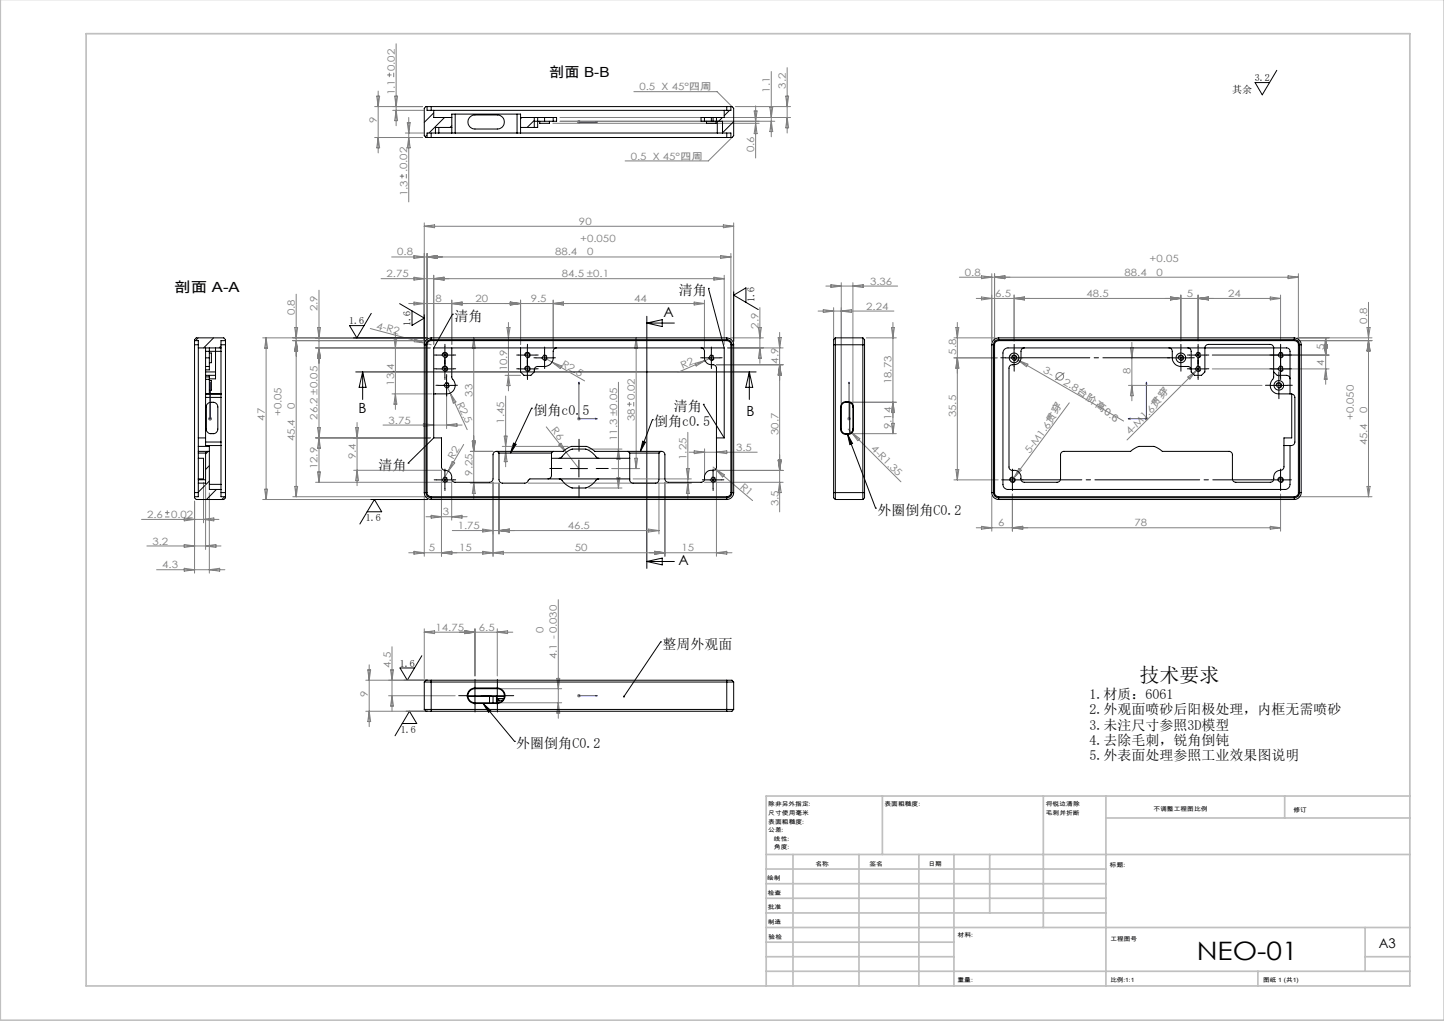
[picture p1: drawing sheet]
<svg xmlns="http://www.w3.org/2000/svg" width="420mm" height="297mm" viewBox="0 0 420 297" stroke-linecap="round" stroke-linejoin="round" font-family="sans-serif">
<g fill="none" stroke="#808080" stroke-width=".29">
<path d="M115.2 12.7v23.9M229 19.7v19M109 31h13.9M109.6 28h.8l-.4 3zM110 26.5v18M112.6 21.8h1.3M113.2 21.2v1.2M114.2 32.1h9M114.5 21.2v1.2M114.8 28h.8l-.4 3zM115.2 32.1l.4 3h-.8zM117.9 38.7h5.3"/>
<path d="M118.5 35.7h.8l-.4 3zM118.9 34.2v24.5M160.8 35.9h60M162.9 35.3h62.5M162.9 34.2h67M167.9 35.5h1M168 35.1l.7 .7M168.4 35v1M168.7 35.1l-.7 .7M184.4 26.7h24.2l4.5 4.6M213.1 39.8l-7.1 7h-24.2M213.9 31h16"/>
<path d="M219.4 32.3h.8l-.4 3zM219.8 30.8v15.2M219.8 35.9l.4 3h-.8zM223.9 31.2h.9l-.5 3zM224.3 20.8v19M224.3 35.3l.5 3h-.9zM228.5 28h.9l-.4 3zM229 34.2l.4 3h-.9zM109 40h13.9M110 40l.4 3h-.8zM116.3 51.3h1.2M116.9 50.6v1.3"/>
<path d="M118.2 50.6v1.3M118.9 40l.4 3h-.8zM113.9 74.8h98.7M120.4 74.3l3 .5-3 .4zM123.4 64.8v34.5M123.4 65.8l3-.4v.8zM123.4 65.8h90M124.2 73.7v25.6M124.2 74.8l3-.5v.9zM209.6 74.3l3 .5-3 .4zM210.4 65.4l3 .4-3 .4zM212.6 73.7v25.6"/>
<path d="M213.4 64.8v34.5M288.5 79.6v19.7M289.3 79.6v19.7M377.6 79.6v19.7M76.4 98.3h48M77.4 98.3l.4 3h-.8zM77.4 98.3v47M85.2 99.1h39.2M85.7 95.3h.9l-.5 3zM86.1 85.6v58.9M86.1 99.1l.5 3h-.9zM92.4 95.3h.8l-.4 3z"/>
<path d="M92.8 84.4v55.9M107.7 95.6l15.8 4.2M110.8 81.1h99.8M114.6 98.2h.8l-.4 3zM115 96.7v22.4M118.9 88.3h86M120.4 80.6l3 .5-3 .4zM120.4 87.9l3 .4-3 .4zM120.7 98.6l2.8 1.2-3-.4zM123.5 99.8l1.9 .5M126.2 80.1v20.1M126.2 81.1l3-.5v.9z"/>
<path d="M131.4 87.3v12.9M131.4 88.3l3-.4v.8zM137.8 98.3v46.8M137.8 98.3l.4 3h-.8zM147.5 95.3h.8l-.4 3zM147.9 93.8v19.9M148.4 87.9l3 .4-3 .4zM151.4 87.3v12.9M160.9 87.3v13.9M160.9 88.3l3-.4v.8zM185 98.3l.5 3h-.9zM185 98.3v38"/>
<path d="M201.9 87.9l3 .4-3 .4zM204.9 87.3v13.9M207.6 80.6l3 .5-3 .4zM210.6 80.1v20.1M212.4 98.3h9.6M220.6 95.3h.8l-.4 3zM221 89.5v16.2M226.3 98.2h.9l-.4 3zM226.8 96.7v52.2M237.9 90.5h22.1M239.5 90.1l3 .4-3 .4zM240.2 83.2h20.9"/>
<path d="M241.7 82.8l3 .4-3 .4zM242.5 89.5v9.8M244.7 82.2v35.2M244.7 90.5l3-.4v.8zM248.1 82.2v35.2M248.1 83.2l3-.4v.8zM252 98.3h8.7M259.3 95.3h.8l-.4 3zM259.7 93.8v32.3M277.5 98.3h12M278 95.3h.9l-.5 3zM278.4 93.8v45.8"/>
<path d="M279 80.6h98.6M284 86.8h88.5M285.5 80.2l3 .4-3 .5zM285.5 86.4l3 .4-3 .4zM289.3 80.6l3-.4v.9zM295 85.8v13.4M295 86.8l3-.4v.8zM329.2 99.6v17M340.5 86.4l3 .4-3 .4zM343.5 85.8v13.4M348.5 85.8v13.4M348.5 86.8l3-.4v.8z"/>
<path d="M369.5 86.4l3 .4-3 .4zM372.5 85.8v13.4M374.6 80.2l3 .4-3 .5zM377.5 98.3h21.6M377.5 99.1h21.6M385.6 98.3l.4 3h-.8zM385.6 98.3v13.5M397.6 95.3h.9l-.5 3zM398 99.1l.5 3h-.9zM398 87.9v56.6M91.8 101.2h33.3M92.8 101.2l.4 3h-.8z"/>
<path d="M114 114.6h11.7M115 114.6l.4 3h-.8zM129.9 113.1v11.6M129.9 112.1l1.1 2.3M131 114.4l4.9 10.6M131 114.4l1.6 2.5-.8 .4zM146.9 109.2h4.5M147.1 115.2v20.6M147.9 109.2l.4 3h-.8zM158.4 104.1l2.1 1.2M160.5 105.3l9.5 5.5M160.5 105.3l2.9 1.2-.5 .7z"/>
<path d="M179.9 111.2v30.8M182.4 117.6h1.3M183.1 116.9v1.3M184.3 116.9v1.3M202.1 105.7l3-.8-2.6 1.6zM205.1 104.9l-8 3.4M206.9 104.1l-1.8 .8M208.4 106.1h19.4M211.6 101.2h16.2M221 101.2l.4 3h-.8zM226.8 106.1l.4 3h-.9zM247.7 117h13"/>
<path d="M259.7 117l.4 3h-.8zM277.5 104.1h12.6M278.4 104.1l.5 3h-.9zM293.8 103.4l2.4 1.4M296.2 104.8l30.6 17.7M296.2 104.8l2.8 1.1-.4 .8zM309.6 108.4l-2.7 2.1M311 117.2l-16.1 21.8M328.2 112.1h38.9M328.8 101.1h.8l-.4 3zM329.2 112.1l.4 3h-.8zM345.5 109.7l2.4-1.8-1.8 2.4z"/>
<path d="M347.9 107.9l-20.1 20.1M349 106.7l-1.1 1.2M352.6 103.3h34M352.6 107.3h34M385.2 100.3h.8l-.4 3zM385.6 107.3l.4 3h-.8zM60.6 121.8h1M60.7 121.5l.8 .7M61.1 121.3v1M61.5 121.5l-.8 .7M91.8 127.4h33.3M92.4 124.4l.8 6h-.8l.8-6z"/>
<path d="M92.4 137.3h.8l-.4 3zM102.9 136.8h25.5v25M103.4 124.4h.9l-.4 3zM103.9 122.9v18.4M103.9 136.8l.4 3h-.9zM111.4 123.6h23M123.2 123.2l3 .4-3 .5zM129.9 123.6l3-.4v.9zM130.4 137.1l-1 1.7M131.5 134.3l.8 .4-1.9 2.4zM134.9 129.3l-4.5 7.8M136.8 131.3h6.6"/>
<path d="M137.4 128.3h.8l-.4 3zM146.1 129.9h19.1M146.6 126.9h.9l-.4 3zM147.1 131.3l.4 3h-.9zM158.9 124.2l9.5 12.1M162.5 129.5l.7-.6 1.5 2.7zM167.9 121.8h1M168 121.5l.7 .7M168.4 121.3v1M168.7 121.5l-.7 .7M171.2 130.6h9.7M177.9 136.3h8.2"/>
<path d="M179.5 139h.8l-.4 3zM179.9 130.6l.4 3h-.8zM184.1 139.3h17M184.6 133.3h.9l-.5 3zM199.6 136.3h.9l-.4 3zM200.1 125.8v19.3M200.4 131.5h19.8M201.9 131.1l3 .4-3 .5zM204.9 130.6v7.5M207.4 135.9l.8 .6M208.2 136.5l10.7 9.1M208.2 136.5l2.5 1.6-.6 .6z"/>
<path d="M208.2 136.8h19.6M208.4 136.8v25M208.4 131.5l3-.4v.9zM226.3 133.8h.9l-.4 3zM246.5 121.8h.9M246.6 121.5l.7 .7M246.7 124.8l15.3 15.4M246.9 121.3v1M247.3 121.5l-.7 .7M247.6 125.8l2.5 1.8-.6 .6zM247.7 126.1h13M259.3 123.2h.8l-.4 2.9z"/>
<path d="M277.5 139.6h12.8M278 136.6h.9l-.5 3zM294.9 139l-.9 1.2M296.4 136.3l.7 .5-2.2 2.2zM333 121.8h1M333.1 121.5l.7 .7M333.4 121.3v1M333.8 121.5l-.7 .7M41.2 151.1h22.5M42.7 158.8h21.6M48 150.4h1.3M48 149.1h1.3"/>
<path d="M48.6 148.5v1.3M53.6 150.7l3 .4-3 .4zM53.6 158.4l3 .4-3 .4zM56.6 145.8v20.9M59.2 140.3v11.8M59.2 151.1l3-.4v.8zM59.8 141.5v18.3M59.8 158.8l3-.4v.8zM60.9 143.4v23.3M76.4 145.3h48M77 142.3h.8l-.4 3zM85.2 144.5h39.2"/>
<path d="M85.7 141.5h.9l-.5 3zM91.8 140.3h39.5M123.4 144.3v17.5M123.9 150.3h12M125.4 149.9l3 .4-3 .4zM131.4 140.1v11.2M131.4 150.3l3-.4v.8zM131.6 154.3h60.1M136.8 140.5h8.3v14.8M137.8 140.5l.4 3h-.8zM140.4 153.9l3 .4-3 .5zM143.4 140.3v21.5"/>
<path d="M145.1 154.3l3-.4v.9zM153.6 140.5h47.5M171.2 142h9.7M188.6 153.9l3.1 .4-3.1 .5zM191.7 140.5v14.8M193.4 140.3v21.5M200.1 140.5l.4 3h-.9zM204.9 140.3h22.9M226.8 140.3l.4 3h-.9zM284 153.5h88.5M285.5 153.1l3 .4-3 .4zM288.5 144.3v10.2"/>
<path d="M294.5 143.7v10.8M294.5 153.5l3-.4v.8zM369.5 153.1l3 .4-3 .4zM372.5 143.7v10.8M377.5 144.5h21.6M397.6 141.5h.9l-.5 3zM45.5 165.7h19.9M53.6 165.3l3 .4-3 .5zM60.9 165.7l3-.4v.9zM118.9 160.8h94M120.4 160.4l3 .4-3 .4zM128.4 160.8l3-.4v.8z"/>
<path d="M140.4 160.4l6 .8v-.8l-6 .8zM162.4 174.4v34.5M190.4 160.4l3 .4-3 .4zM208.4 160.8l3-.4v.8zM106.4 197.9h18M107 194.9h.8l-.4 3zM107.4 193.4v18M113.6 194.9h.8l-.4 3zM114 188.1v18.8M123.4 182.9v14.5M123.4 183.9h25.8M123.4 183.9l3-.4v.8z"/>
<path d="M135.1 183.5l3 .4-3 .4zM138.1 182.9v13.7M144.6 182.9v13.7M144.6 183.9l3-.4v.8zM162 197.3h.8l-.4 3zM106.4 206.9h18M107.4 206.9l.4 3h-.8zM113 202.4h19.4M114 202.4l.4 3h-.8zM145.7 200.3h17.7M145.7 204.4h17.7M162.4 204.4l.4 3h-.8z"/>
<path d="M167.9 202.4h1M168 202l.7 .7M168.4 201.9v1M168.7 202l-.7 .7"/>
<circle cx="308.2" cy="109.5" r="1.11"/>
</g>
<g fill="none" stroke="#000" stroke-width=".29">
<path d="M371.4 20.5l-4.3 7.1-2-3.6h4.2M102.8 98.3h21.6M108 91.2l-4.2 7.1-2.1-3.6h4.2M116.2 88.3l7.2 4.2-3.6 2.1v-4.2M123.4 91.5v7.8M131.6 91.4h.1M131.6 91.4l-5.4 9.8M188.1 94h8M188.1 94l4.5-1v2zM188.1 92v73.3M206.1 83.9h.1M206.1 83.9l4.5 17.3"/>
<path d="M213.4 84.9v14.4M217 88v-4.3l-3.6 2.2 7.2 4.2M103.5 108.2h116.4M105.5 108.2v8M105.5 108.2l1 4.5h-2zM126.9 107.3h5M126.9 103.3h5M127.4 112.1h5M128.6 107.5a.8 .8 0 0 1 .7-1 .8 .8 0 0 1 .9 .8 .8 .8 0 0 1-1 .8M128.6 103.5a.8 .8 0 0 1 .7-1 .8 .8 0 0 1 .9 .9 .8 .8 0 0 1-1 .7M129.4 100.8v9M129.9 109.6v5"/>
<path d="M150.9 107.3h5M150.9 103.3h5M152.6 103.5a.8 .8 0 0 1 .7-1 .8 .8 0 0 1 .9 .9 .8 .8 0 0 1-1 .7M152.6 107.5a.8 .8 0 0 1 .7-1 .8 .8 0 0 1 .9 .8 .8 .8 0 0 1-1 .8M153.4 100.8v9M154.6 118.7h.1M154.6 118.7l-6.1 13.1M155.9 104.1h5M158.4 101.6v5M204.4 104.1h5M204.6 117.6h.1M204.6 117.6l6 9.8"/>
<path d="M206.9 101.6v5M217.9 108.2l1 4.5h-2zM217.9 108.2v8M292.5 104.1h5M294.2 104.3a.8 .8 0 0 1 .7-1 .8 .8 0 0 1 .9 .9 .8 .8 0 0 1-1.1 .7M295 101.6v5M341 104.1h5M342.7 104.3a.8 .8 0 0 1 .7-1 .8 .8 0 0 1 .9 .9 .8 .8 0 0 1-1 .7M343.5 101.6v5M346 107.3h4.9M346 103.3h4.9M348.5 100.8v9"/>
<path d="M369.5 112.1h5M370 107.3h5M370 103.3h5M371.2 112.3a.79 .79 0 0 1 .7-1 .79 .79 0 0 1 .8 .9 .79 .79 0 0 1-.9 .7M372 109.6v5M372.5 100.8v9M118.7 134.7h.1M126.2 127.4l-7.5 7.3M126.9 139.6h5M129.4 137.1v5M149.4 128.9l.7 .4-1.6 2.5zM165.9 136.3h5"/>
<path d="M168.4 133.8v5M186.9 128.3l.8 .3-1.4 2.7zM189.8 122.1h.1M189.8 122.1l-3.5 9.2M204.9 139.6h5M207.4 137.1v5M246.5 126.4l1.5 2.6-.8 .3zM246.5 126.4l8.2 21.4M292 139.6h5M293.7 139.8a.8 .8 0 0 1 .7-1 .8 .8 0 0 1 .9 .9 .8 .8 0 0 1-1 .7M294.5 137.1v5M370 139.6h5"/>
<path d="M371.7 139.8a.8 .8 0 0 1 .7-1 .8 .8 0 0 1 .9 .9 .8 .8 0 0 1-1 .7M372.5 137.1v5M106.8 148.9h4.2l-2.1-3.6-4.2 7.1M107.9 145.3h16.5M254.7 147.8h.1M188.1 163.3l4.5-1v2zM188.1 163.3h8M117.5 197.9h6.9M122.7 190.7l-4.2 7.2-2.2-3.6h4.3M138.1 199.9v5M144.6 199.9v5M192.2 186.7h.1"/>
<path d="M192.2 186.7l-10.7 15.9M117 210.5h4.2l-2.1-3.6-4.2 7.1M118.1 206.9h6.3M135.6 202.4h5.1M140.5 204.6l2.2 2.1-.6 .5zM140.5 204.6l9.1 11M142.1 202.4h5M149.6 215.6h.1"/>
</g>
<g fill="none" stroke="#00f" stroke-width=".29">
<path d="M168.3 35.5h.2zM168.4 35.5h.1M168.4 35.5h5.3M173.7 35.5h-.5h.5M61.1 111.2v.5v-.5M61.1 111.2v10.6M168.4 111.2l.1 .5h-.2zM168.4 111.2v10.6h5.3M246.9 111.2v.5v-.5M246.9 111.2v10.6M333.4 111.2l.2 .5h-.3zM333.4 111.2v10.6h-5.2"/>
<path d="M61.1 121.7v.2zM61.1 121.8h.1M173.2 121.7l.5 .1-.5 .1zM246.9 121.7v.2zM246.9 121.8h.1M328.2 121.8l.5-.1v.2zM168.3 202.4h.2zM168.4 202.4h.1M168.4 202.4h5.3M173.7 202.4h-.5h.5"/>
</g>
<path d="M129.7 112.9a.79 .79 0 0 0 1-.7 .79 .79 0 0 0-.9-.9 .79 .79 0 0 0-.7 1M158.2 104.9a.8 .8 0 0 0 1-.7 .8 .8 0 0 0-.9-.9 .8 .8 0 0 0-.7 1M206.7 104.9a.8 .8 0 0 0 1-.7 .8 .8 0 0 0-.9-.9 .8 .8 0 0 0-.7 1M348.3 104.1a.8 .8 0 0 0 1-.7 .8 .8 0 0 0-.9-.9 .8 .8 0 0 0-.7 1M348.3 108.1a.79 .79 0 0 0 1-.7 .79 .79 0 0 0-.9-.9 .79 .79 0 0 0-.7 1M372.3 108.1a.79 .79 0 0 0 .9-.7 .79 .79 0 0 0-.8-.9 .79 .79 0 0 0-.7 1M372.3 104.1a.8 .8 0 0 0 1-.7 .8 .8 0 0 0-.9-.9 .8 .8 0 0 0-.7 1M129.2 140.4a.8 .8 0 0 0 1-.7 .8 .8 0 0 0-.9-.9 .8 .8 0 0 0-.7 1M207.2 140.4a.8 .8 0 0 0 1-.7 .8 .8 0 0 0-.9-.9 .8 .8 0 0 0-.7 1" fill="none" stroke="#000" stroke-width=".29" stroke-dasharray="1.3 .6" stroke-linecap="butt"/>
<g fill="none" stroke="#000" stroke-width=".29" stroke-dasharray="30.5 1.3 1.3 1.3">
<path d="M126.9 107.3h-.6M126.9 103.3h-.6M127.4 112.1h-.6M129.4 104.8v-.6M129.4 109.8v.6M129.4 100.8v-.6M129.4 105.8v.6M129.9 109.6v-.6M129.9 114.6v.6M131.9 107.3h.6M131.9 103.3h.6M132.4 112.1h.6"/>
<path d="M150.9 103.3h-.6M150.9 107.3h-.6M153.4 100.8v-.6M153.4 105.8v.6M153.4 104.8v-.6M153.4 109.8v.6M155.9 104.1h-.6M155.9 103.3h.6M155.9 107.3h.6M158.4 101.6v-.6M158.4 106.6v.6M160.9 104.1h.6"/>
<path d="M204.4 104.1h-.6M206.9 101.6v-.6M206.9 106.6v.6M209.4 104.1h.6M292.5 104.1h-1.4M295 101.6v-1.4M295 106.6v1.4M341 104.1h-1.4M343.5 101.6v-1.4M343.5 106.6v1.4M346 104.1h1.4M346 103.3h-.6"/>
<path d="M346 107.3h-.6M348.5 100.8v-.6M348.5 105.8v.6M348.5 104.8v-.6M348.5 109.8v.6M351 103.3h.6M351 107.3h.6M369.5 112.1h-1.4M370 107.3h-.6M370 103.3h-.6M372 109.6v-1.4M372 114.6v1.4"/>
<path d="M372.5 104.8v-.6M372.5 109.8v.6M372.5 100.8v-.6M372.5 105.8v.6M374.5 112.1h1.4M375 107.3h.6M375 103.3h.6M126.9 139.6h-.6M129.4 137.1v-.6M131.9 139.6h.6M163.4 136.3h-3.5M168.4 131.3v-3.5"/>
<path d="M173.4 136.3h3.5M204.9 139.6h-.6M207.4 137.1v-.6M209.9 139.6h.6M292 139.6h-.6M294.5 137.1v-.6M297 139.6h.6M372.5 137.1v-.6M375 139.6h.6M129.4 142.1v.6M168.4 141.3v3.5M207.4 142.1v.6"/>
<path d="M294.5 142.1v.6M372.5 142.1v.6M138.2 199.9v-2.3M144.7 199.9v-2.3M135.7 202.4h-2.3M138.2 204.9v2.2M140.7 202.4h2.2M142.2 202.4h-2.3M144.7 204.9v2.2M147.2 202.4h2.2"/>
</g>
<g fill="none" stroke="#c0c0c0" stroke-width=".5">
<path d="M.1 -.1v296.9h419.9M25 9.8h385.1v277h-385.1zM256.6 231.6v17M303.5 231.6v38.2M321.7 231.6v55.2M321.7 237.9h88.4M373.7 231.6v6.3M410.1 231.6h-187.3v55.2M222.8 248.6h187.3M222.8 257.1h98.9M222.8 252.8h98.9M230.6 248.6v38.2"/>
<path d="M249.8 248.6v38.2M267.3 248.6v38.2M277.5 248.6v38.2M287.9 248.6v17M222.8 265.6h98.9M222.8 261.3h98.9M222.8 278.3h54.7M222.8 274.1h54.7M222.8 269.8h187.3M397.1 278.3h13M397.1 269.8v12.7M222.8 282.5h187.3"/>
<path d="M365.9 282.5v4.3"/>
</g>
<path d="M297.5 104.1h42.8" fill="none" stroke="#000" stroke-width=".29" stroke-dasharray="30.5 1.3 1.3 1.3" stroke-dashoffset="11"/>
<path d="M370 139.6h-72.6" fill="none" stroke="#000" stroke-width=".29" stroke-dasharray="30.5 1.3 1.3 1.3" stroke-dashoffset="13.3"/>
<path d="M140.5 204.6l2.2 2.1-.6 .5zM181.3 202.4v.5a.3 .3 0 0 0 .5-.3 .3 .3 0 0 0-.5-.2zM246.5 126.4l1.5 2.6-.8 .3z" fill="#000"/>
<g fill="#00f">
<path d="M173.2 121.7l.5 .1-.5 .1zM168.4 111.2l.1 .5h-.2z"/>
<path d="M246.9 121.7v.2zM246.9 111.2v.5z"/>
<path d="M173.2 35.5h.5zM168.3 35.5h.2zM173.2 35.5h.5zM168.3 35.5h.2z"/>
<path d="M61.1 121.7v.2zM61.1 111.2v.5zM61.1 121.7v.2zM61.1 111.2v.5z"/>
<path d="M173.2 202.4h.5zM168.3 202.4h.2zM328.2 121.8l.5 .1v-.2zM333.4 111.2l-.1 .5h.3z"/>
</g>
<path d="M149.4 128.9l.7 .4-1.6 2.5zM186.9 128.3l.8 .3-1.4 2.7z" fill="#000"/>
<g fill="none" stroke="#000" stroke-width=".29">
<path d="M124.2 31h1.2M124.2 31h-.3l-.5 .5v8l.5 .5h.3M124.2 31v1.1h88.4v-1.1M124.2 39.3l-.5 .5M125.4 31v1.1M125.4 38.7v1.3M125.4 31h86M126.2 32.1v2.1h5.2M126.2 32.8l-2.8 2.8M126.6 38.7h1M126.6 38.7h-2.4v1.3M127.6 38.7h3.8"/>
<path d="M127.6 37.1v1.6M129.3 34.2l-4.5 4.5M131.4 38.7h1M131.4 38.7v-5.5h20v5.5M131.4 36.6l-.5 .5M131.4 37.1h-4.8v1.6M132.4 38.7h18M132.4 33.2v5.5M136.6 34.2l.8-.7 .7-.1h6.5a2.05 2.05 0 0 1 2.1 2.1 2.05 2.05 0 0 1-2.1 2h-6.5a2.06 2.06 0 0 1-1.8-1.1 2.06 2.06 0 0 1 .3-2.2zM150.4 38.7h1M150.4 33.2v5.5M151.4 38.7h57.2"/>
<path d="M151.4 34.2h4M151.4 37.1h4M151.7 34.2l-.3 .3M155.4 35.3h3M155.4 34.2h1M155.4 34.2v2.9M155.4 35l-2.1 2.1M156.4 34.2v2.9h-1M156.4 34.2h2M157 35.3v.6h2.8v-.6M158.4 35.3h2.5M158.4 34.2h2.5"/>
<path d="M158.4 34.2v1.1M160.9 34.2h1v1.1h-1M160.9 34.2v1.1M204.9 35.3h2M204.9 34.2h2M204.9 34.2h-1v1.1h1M204.9 34.2v1.1M205.5 35.3v.6h2.8v-.6M206.9 34.2h.5M206.9 35.3h.5M206.9 34.2v1.1M207.4 35.3h1"/>
<path d="M207.4 34.2h1M207.4 34.2v1.1M208.4 34.2v1.1M208.4 35.3h1.7v3.4M208.6 38.7h1.5M208.6 35.3v3.4M210.1 34.2l-1.1 1.1M210.1 38.7h2.5v1.3M210.6 32.1v2.1h-2.2M211.4 31h1.2M211.4 31v1.1M211.4 38.7v1.3"/>
<path d="M212.2 32.1l-1.6 1.6M212.6 31h.3l.5 .5v8l-.5 .5h-.3M213.4 35.4l-3.3 3.2M124.2 40h1.2M125.4 40h86M211.4 40h1.2M56.6 99.1v1.2M56.6 99.1v-.3l.5-.5h8l.5 .5v.3M56.6 99.1h1.1v30.8M57.6 98.3l-.7 .8M62.1 98.3l-2.9 2.9M65.6 99.1v1.2"/>
<path d="M65.6 99.1h-1.3v2.1M124.4 99.6l1-.5h86a1.2 1.2 0 0 1 1.2 1.2v43a1.2 1.2 0 0 1-1.2 1.2h-86a1.2 1.2 0 0 1-1.2-1.2v-43.3zM125.4 98.3a1.99 1.99 0 0 0-2 2M125.4 98.8a1.45 1.45 0 0 0-1.5 1.5M125.4 98.3v.5M125.4 98.3h86M125.4 98.8h86M211.4 98.3a2.05 2.05 0 0 1 2 2M211.4 98.8a1.51 1.51 0 0 1 1.5 1.5M211.4 98.3v.5M243 98.3v47M243 98.3l-.5 .5v1.5"/>
<path d="M243 98.3h8M251 98.3v47M251 98.3l.5 .5v1.5M289.6 99.4l.9-.3h85.9a1.2 1.2 0 0 1 1.2 1.2v43a1.2 1.2 0 0 1-1.2 1.2h-85.9a1.15 1.15 0 0 1-1.2-1.2v-43.3zM290.5 98.8a1.45 1.45 0 0 0-1.5 1.5M290.5 98.3a1.99 1.99 0 0 0-2 2M290.5 98.3h85.9M290.5 98.8h85.9M290.5 98.3v.5M376.4 98.8a1.51 1.51 0 0 1 1.6 1.5M376.4 98.3a2.05 2.05 0 0 1 2.1 2M376.4 98.3v.5"/>
<path d="M56.6 100.3h1.1M56.6 100.3v43M57.7 101.2h6.6M59.8 101.2v1M59.8 104.1v2.5M59.8 106.6v1M59.8 110.3v4.3M59.8 109.6v.7M59.8 114.6h4.5M59.8 106.6h1.1M59.8 109.2h2.9M59.8 114.6v15h4.5"/>
<path d="M59.8 102.2v1.9M59.8 107.6v2M59.8 102.2h4.5M59.8 104.1h1.1M59.8 108.2h2.9M59.8 110.3h1.1M59.8 109.6h1.1M59.8 115.6h4.5M60.2 117.6a1.77 1.77 0 0 1 1.8-.6 1.77 1.77 0 0 1 1.4 1.4v6.4a1.71 1.71 0 0 1-1.7 1.4 1.71 1.71 0 0 1-1.7-1.4v-6.7zM60.9 101.2v2.9M60.9 104.1v2.5M60.9 102.7h.6v2.8h-.6"/>
<path d="M60.9 106.6v1h-1.1M60.9 110.3v4.3M60.9 109.6v.7M60.9 110.7h.6v2.8h-.6M60.9 109.2v.4M62.7 101.2v8M62.7 109.2v1h-1.8M64.3 101.2v1M64.3 114.6v1M64.3 100.3h1.3M64.3 100.6l-.6 .6M64.3 102.2v12.4"/>
<path d="M64.3 115.6v13M65.6 100.3v43M123.4 100.3h.5M123.4 100.3v43M123.9 100.3v43M131.4 101.2v8.7a2.89 2.89 0 0 1-.3 4.4l-1.2 .3h-3.7M151.4 101.2v7l1 1h2l1-1a1.21 1.21 0 0 1 .8-1.6h.2a4.7 4.7 0 0 0 3.2-.3l.9-1a4.5 4.5 0 0 0 .4-3.1 .96 .96 0 0 1 1-1M203.9 101.2a.96 .96 0 0 1 1 1v1.9a2.32 2.32 0 0 0 2.9 2.1l.6 .7v29a1.12 1.12 0 0 1-1.6 .9 2.19 2.19 0 0 0-1.9 2.8l-.4 .5-.6 .2h-9.5a.96 .96 0 0 1-1-1v-7a.96 .96 0 0 0-1-1h-19.4l-1.4-1-1.1-.4h-4.3l-1.3 .6-1.1 .8h-19.4a.96 .96 0 0 0-1 1v7a1.02 1.02 0 0 1-1 1h-10a1.08 1.08 0 0 1-1-1.6 2.18 2.18 0 0 0-2.4-2l-.6-.7v-8.6h-2.2v-26.2h84.4v26.2h-2.2M212.9 100.3v43M212.9 100.3h.5M213.4 100.3v43M242.5 100.3h9"/>
<path d="M242.5 100.3v43M244.5 118.4h.2M244.5 118.4v6.4M244.7 118.4v6.4M246.1 117a1.38 1.38 0 0 0-1.4 1.4M246.1 116.8a1.51 1.51 0 0 0-1.6 1.6M246.1 116.8v.2M246.1 117h.6M246.1 116.8h.6M246.7 117a1.45 1.45 0 0 1 1.4 1.4M246.7 116.8a1.57 1.57 0 0 1 1.5 1.6M246.7 116.8v.2"/>
<path d="M247.2 117.1v9M248.1 118.4h.1M248.1 118.4v6.4M248.2 118.4v6.4M251.5 100.3v43M288.5 100.3h.5M288.5 100.3v43M289 100.3v43M298 101.2a.96 .96 0 0 0-1 1v1.9a2.32 2.32 0 0 1-2.9 2.1l-.6 .7v29a1.1 1.1 0 0 0 1.5 .9 2.19 2.19 0 0 1 2 2.8l.3 .5 .6 .2h9.5a1.02 1.02 0 0 0 1.1-1v-7a.96 .96 0 0 1 1-1h19.4l1.1-.8 1.3-.6h4.3l1 .4 1.5 1h19.4a.96 .96 0 0 1 1 1v7a.96 .96 0 0 0 .9 1h10.1a1.08 1.08 0 0 0 1-1.6 2.18 2.18 0 0 1 2.4-2l.6-.7v-8.6h2.2v-12.8M340 101.2a.96 .96 0 0 1 1 1 4.5 4.5 0 0 0 .3 3.1l.9 1a4.9 4.9 0 0 0 3.3 .3 .96 .96 0 0 1 1 1M345.5 101.2a.96 .96 0 0 1 1 1v6l1 1h2l.9-1v-7a1.09 1.09 0 0 1 1.1-1h18a1.02 1.02 0 0 1 1 1v8.7a2.81 2.81 0 0 0 .6 4.6l4.1 .1M370.5 108.2l1 1h2.7a1.02 1.02 0 0 1 1 1"/>
<path d="M375.2 114.6v-12.4a.96 .96 0 0 0-1-1h-81a1.45 1.45 0 0 0-1.5 1.5v38.2a1.45 1.45 0 0 0 1.5 1.5h80.5a1.51 1.51 0 0 0 1.5-1.5v-11.3M375.2 114.6h.5M375.7 114.6a1.04 1.04 0 0 1 .9 1v13a1.09 1.09 0 0 1-1 1h-2.1M378 100.3h.5M378 100.3v43M378.5 100.3v43M57.7 139.6v.9M57.7 129.9v1.4M57.7 133.3h1.5v6h-1.5M57.7 131.3h3.2M57.7 127.4h2.1M57.7 129.9h3.2"/>
<path d="M57.7 131.8h2.1M57.7 131.3v8.3M57.7 139.6h2.1M59.8 131.8v8.7h-2.1M59.8 128.6h4.5M60.3 131.3l-.5 .5M60.6 131.3l-.8 .8M60.9 129.9v1.4M60.9 131.3v11.1h3.4M60.9 135.5l-1.1 1.1M60.9 139.9l-3.2 3.3M60.9 129.6v.3"/>
<path d="M64.3 128.6v1M64.3 129.6v11.3M144.6 131.3l.5 .5M145.1 131.8v7.8a1.02 1.02 0 0 0 1.1 .9h6.4a1.05 1.05 0 0 0 1-.8l.5-.4h29.1M145.1 131.8h15.3M160.4 131.8v6.5a1.09 1.09 0 0 1-1 1M160.4 133.3h22.8M160.9 131.3l-.5 .5M162.7 139.3h.3a6.9 6.9 0 0 0 3.5 2.7h3.8a6.2 6.2 0 0 0 3.4-2.6l.4-.1M162.7 133.3l.3-.1a6.9 6.9 0 0 1 3.5-2.6h3.8a6.2 6.2 0 0 1 3.4 2.6l.4 .1M182.6 131.3l.6 .5M183.2 131.8v7.8a.96 .96 0 0 0 .9 .9h6.5a1.02 1.02 0 0 0 1.1-.9v-7.8"/>
<path d="M183.2 131.8h8.5M192.2 131.3l-.5 .5M244.5 124.8a1.51 1.51 0 0 0 1.6 1.6M244.5 124.8h.2M244.7 124.8a1.33 1.33 0 0 0 1.4 1.3M246.1 126.1v.3M246.1 126.4h.6M246.1 126.1h.6M246.7 126.1v.3M248.1 124.8a1.39 1.39 0 0 1-1.4 1.3M248.1 124.8h.1M248.2 124.8a1.57 1.57 0 0 1-1.5 1.6"/>
<path d="M56.6 143.3v1.2M56.6 143.3h1.1M56.6 144.5v.3l.5 .5h8l.5-.5v-.3M57.7 140.5v4h-1.1M60.9 140.9h3.4M62.9 142.4l-2.9 2.9M64.3 140.9v1.5M64.3 143.3h1.3M64.3 142.4v2.1h1.3M65.3 144.5l-.8 .8M65.6 143.3v1.2M123.4 143.3a1.99 1.99 0 0 0 2 2"/>
<path d="M123.4 143.3h.5M123.9 143.3a1.51 1.51 0 0 0 1.5 1.5M125.4 144.8v.5M125.4 144.8h86M125.4 145.3h86M211.4 144.8v.5M212.9 143.3a1.57 1.57 0 0 1-1.5 1.5M212.9 143.3h.5M213.4 143.3a2.05 2.05 0 0 1-2 2M242.5 143.3v1.5l.5 .5M242.5 143.3h9M243 145.3h8"/>
<path d="M251.5 143.3v1.5l-.5 .5M288.5 143.3a1.99 1.99 0 0 0 2 2M288.5 143.3h.5M289 143.3a1.51 1.51 0 0 0 1.5 1.5M290.5 144.8h85.9M290.5 145.3h85.9M290.5 144.8v.5M376.4 144.8v.5M378 143.3a1.57 1.57 0 0 1-1.6 1.5M378 143.3h.5M378.5 143.3a2.05 2.05 0 0 1-2.1 2M123.4 198.4h90"/>
<path d="M123.4 198.4v8M125.4 197.9h-1.5l-.5 .5M125.4 197.9v9M125.4 197.9h86M211.4 197.9h1.5l.5 .5M211.4 197.9v9M213.4 198.4v8M123.4 206.4h90M123.4 206.4l.5 .5h1.5M125.4 206.9h86M136.1 202.6h6.3M138.1 200.3a2.05 2.05 0 0 0-2 2.1 2.05 2.05 0 0 0 2 2"/>
<path d="M138.1 200.1a2.26 2.26 0 0 0-2.2 2.3 2.26 2.26 0 0 0 2.2 2.2M138.1 200.1v.2M138.1 204.4v.2M138.1 200.1h6.5M138.1 200.3h6.5M138.1 204.6h6.5M142.4 202.6h1M142.4 202.6v1.8M143.4 202.6h1M143.4 202.6v1.8M144.4 202.6h2.3M144.4 202.6v1.8"/>
<path d="M144.6 200.3a2.05 2.05 0 0 1 2.1 2.1 2.05 2.05 0 0 1-2.1 2h-6.5M144.6 200.1a2.26 2.26 0 0 1 2.3 2.3 2.26 2.26 0 0 1-2.3 2.2M144.6 200.1v.2M144.6 203.2v1.4M144.6 203.2h1.9M144.6 203.2l.5 .5M145.1 203.7v.7M145.1 203.7h1.1M146.2 203.7v.1M213.4 206.4l-.5 .5h-1.5"/>
<circle cx="129.4" cy="107.3" r=".63"/>
<circle cx="129.4" cy="103.3" r=".62"/>
<circle cx="129.9" cy="112.1" r=".63"/>
<circle cx="153.4" cy="107.3" r=".63"/>
<circle cx="153.4" cy="103.3" r=".62"/>
<circle cx="158.4" cy="104.1" r=".63"/>
<circle cx="206.9" cy="104.1" r=".63"/>
<circle cx="295" cy="104.1" r=".63"/>
<circle cx="295" cy="104.1" r="1.41"/>
<circle cx="343.5" cy="104.1" r=".63"/>
<circle cx="343.5" cy="104.1" r="1.41"/>
<circle cx="348.5" cy="103.3" r=".61"/>
<circle cx="348.5" cy="107.3" r=".62"/>
<circle cx="371.9" cy="112.1" r=".62"/>
<circle cx="372" cy="112.1" r="1.39"/>
<circle cx="372.5" cy="103.3" r=".62"/>
<circle cx="372.5" cy="107.3" r=".63"/>
<circle cx="129.4" cy="139.6" r=".62"/>
<circle cx="207.4" cy="139.6" r=".62"/>
<circle cx="294.5" cy="139.6" r=".62"/>
<circle cx="372.5" cy="139.6" r=".62"/>
</g>
<text font-size="7.4" x="348.1" y="279.3">NEO-01</text>
<text font-size="5.8" x="331.4" y="198.5">技术要求</text>
<g font-size="4.1">
<text x="159.8" y="22.5">剖面 B-B</text>
<text x="50.6" y="84.9">剖面 A-A</text>
<text x="197.5" y="85.8">清角</text>
<text x="132.1" y="93.3">清角</text>
<text x="193" y="92.3">A</text>
<text x="196" y="119.5">清角</text>
<text x="104.2" y="120.2">B</text>
<text x="155.2" y="120.7">倒角c0.5</text>
<text x="190.3" y="124.1">倒角c0.5</text>
<text x="217.1" y="121.1">B</text>
<text x="110.1" y="136.6">清角</text>
<text x="255.2" y="149.7">外圈倒角C0.2</text>
<text x="197.4" y="164.4">A</text>
<text x="192.7" y="188.6">整周外观面</text>
<text x="316.8" y="203.2">1.材质：6061</text>
<text x="316.8" y="207.7">2.外观面喷砂后阳极处理，内框无需喷砂</text>
<text x="316.8" y="212.2">3.未注尺寸参照3D模型</text>
<text x="150.2" y="217.6">外圈倒角C0.2</text>
<text x="316.8" y="216.7">4.去除毛刺，锐角倒钝</text>
<text x="316.8" y="221.2">5.外表面处理参照工业效果图说明</text>
</g>
<text font-size="3.9" x="401" y="275.7">A3</text>
<g font-size="2.9" fill="#808080">
<text x="114.8" y="20.7" transform="rotate(-90 114.8 20.7)">0.02</text>
<text x="114.8" y="27.7" transform="rotate(-90 114.8 27.7)">1.1</text>
<text x="186" y="26.2">0.5 X 45°四周</text>
<text x="223.9" y="27" transform="rotate(-90 223.9 27)">1.1</text>
<text x="228.5" y="25.8" transform="rotate(-90 228.5 25.8)">3.2</text>
<text x="109.6" y="35.8" transform="rotate(-90 109.6 35.8)">9</text>
<text x="183.4" y="46.4">0.5 X 45°四周</text>
<text x="219.4" y="44.4" transform="rotate(-90 219.4 44.4)">0.6</text>
<text x="118.5" y="50.2" transform="rotate(-90 118.5 50.2)">.0.02</text>
<text x="118.5" y="57.1" transform="rotate(-90 118.5 57.1)">1.3</text>
<text x="168.4" y="65.4">90</text>
<text x="168.8" y="70.4">+0.050</text>
<text x="115.5" y="74.3">0.8</text>
<text x="161.5" y="74.3">88.4</text>
<text x="170.8" y="74.3">0</text>
<text x="334.4" y="76.3">+0.05</text>
<text x="112.4" y="80.7">2.75</text>
<text x="163.4" y="80.7">84.5 ±0.1</text>
<text x="253.1" y="82.8">3.36</text>
<text x="280.7" y="80.2">0.8</text>
<text x="327.1" y="80.2">88.4</text>
<text x="336.4" y="80.2">0</text>
<text x="126.7" y="87.9">8</text>
<text x="138.3" y="87.9">20</text>
<text x="154.4" y="87.9">9.5</text>
<text x="184.4" y="87.9">44</text>
<text x="289.5" y="86.4">6.5</text>
<text x="316.1" y="86.4">48.5</text>
<text x="345.2" y="86.4">5</text>
<text x="357.2" y="86.4">24</text>
<text x="85.8" y="91.7" transform="rotate(-90 85.8 91.7)">0.8</text>
<text x="92.4" y="90.6" transform="rotate(-90 92.4 90.6)">2.9</text>
<text x="109.4" y="95.6" transform="rotate(15 109.4 95.6)">4-R2</text>
<text x="220.6" y="95.6" transform="rotate(-90 220.6 95.6)">2.9</text>
<text x="252" y="90.1">2.24</text>
<text x="397.7" y="94.1" transform="rotate(-90 397.7 94.1)">0.8</text>
<text x="385.2" y="101.8" transform="rotate(-90 385.2 101.8)">5</text>
<text x="163.2" y="106.4" transform="rotate(30 163.2 106.4)">R2.5</text>
<text x="198.5" y="107.4" transform="rotate(-23 198.5 107.4)">R2</text>
<text x="226.4" y="105.8" transform="rotate(-90 226.4 105.8)">4.9</text>
<text x="278.1" y="103.2" transform="rotate(-90 278.1 103.2)">5.8</text>
<text x="385.2" y="106.5" transform="rotate(-90 385.2 106.5)">4</text>
<text x="114.6" y="112.2" transform="rotate(-90 114.6 112.2)">13.4</text>
<text x="147.5" y="108" transform="rotate(-90 147.5 108)">10.9</text>
<text x="259.3" y="111.8" transform="rotate(-90 259.3 111.8)">18.73</text>
<text x="303.3" y="108.3" transform="rotate(30 303.3 108.3)">3-</text>
<text x="309" y="111.7" transform="rotate(30 309 111.7)">2.8</text>
<text x="328.8" y="108.9" transform="rotate(-90 328.8 108.9)">8</text>
<text x="85.8" y="119.1" transform="rotate(-90 85.8 119.1)">0</text>
<text x="132.8" y="117.4" transform="rotate(65 132.8 117.4)">R2.5</text>
<text x="137.4" y="115.4" transform="rotate(-90 137.4 115.4)">33</text>
<text x="184.6" y="116.5" transform="rotate(-90 184.6 116.5)">0.02</text>
<text x="313" y="114" transform="rotate(38 313 114)">台阶高0.6</text>
<text x="336.1" y="119.1" transform="rotate(-53 336.1 119.1)">贯穿</text>
<text x="77" y="122.4" transform="rotate(-90 77 122.4)">47</text>
<text x="81.8" y="121.1" transform="rotate(-90 81.8 121.1)">+0.05</text>
<text x="92.4" y="122.1" transform="rotate(-90 92.4 122.1)">26.2 ±0.05</text>
<text x="113" y="123.2">3.75</text>
<text x="146.7" y="123.2" transform="rotate(-90 146.7 123.2)">1.45</text>
<text x="160.2" y="125.2" transform="rotate(52 160.2 125.2)">R6</text>
<text x="184.6" y="122.5" transform="rotate(-90 184.6 122.5)">38</text>
<text x="259.3" y="124.8" transform="rotate(-90 259.3 124.8)">9.14</text>
<text x="278.1" y="121.4" transform="rotate(-90 278.1 121.4)">35.5</text>
<text x="305.8" y="123.6" transform="rotate(-61 305.8 123.6)">贯穿</text>
<text x="393.7" y="122.3" transform="rotate(-90 393.7 122.3)">+0.050</text>
<text x="397.7" y="120.3" transform="rotate(-90 397.7 120.3)">0</text>
<text x="85.8" y="128.4" transform="rotate(-90 85.8 128.4)">45.4</text>
<text x="179.5" y="128.3" transform="rotate(-90 179.5 128.3)">11.3 ±0.05</text>
<text x="214.1" y="131.1">3.5</text>
<text x="226.4" y="126.6" transform="rotate(-90 226.4 126.6)">30.7</text>
<text x="253.2" y="130.7" transform="rotate(45 253.2 130.7)">4-R1.35</text>
<text x="328.6" y="126.5" transform="rotate(-45 328.6 126.5)">4-M1.6</text>
<text x="397.7" y="129.6" transform="rotate(-90 397.7 129.6)">45.4</text>
<text x="92.4" y="136.5" transform="rotate(-90 92.4 136.5)">12.9</text>
<text x="103.5" y="133.6" transform="rotate(-90 103.5 133.6)">9.4</text>
<text x="131.9" y="133.8" transform="rotate(-60 131.9 133.8)">R2</text>
<text x="199.7" y="133.8" transform="rotate(-90 199.7 133.8)">1.25</text>
<text x="299.5" y="132.1" transform="rotate(-54 299.5 132.1)">5-M1.6</text>
<text x="137.4" y="138.4" transform="rotate(-90 137.4 138.4)">9.25</text>
<text x="215.1" y="141.8" transform="rotate(40 215.1 141.8)">R1</text>
<text x="128.8" y="149.9">3</text>
<text x="226.4" y="147.3" transform="rotate(-90 226.4 147.3)">3.5</text>
<text x="42.8" y="150.7">2.6</text>
<text x="49.7" y="150.6">0.02</text>
<text x="133.2" y="153.9">1.75</text>
<text x="165.1" y="153.9">46.5</text>
<text x="290.3" y="153.1">6</text>
<text x="330" y="153.1">78</text>
<text x="44.3" y="158.4">3.2</text>
<text x="124.7" y="160.4">5</text>
<text x="133.5" y="160.4">15</text>
<text x="167.2" y="160.4">50</text>
<text x="198.3" y="160.4">15</text>
<text x="47.2" y="165.3">4.3</text>
<text x="126.7" y="183.5">14.75</text>
<text x="139.3" y="183.5">6.5</text>
<text x="158.1" y="184.3" transform="rotate(-90 158.1 184.3)">0</text>
<text x="162" y="191.7" transform="rotate(-90 162 191.7)">4.1 -0.030</text>
<text x="113.6" y="194.3" transform="rotate(-90 113.6 194.3)">4.5</text>
<text x="107" y="202.7" transform="rotate(-90 107 202.7)">9</text>
</g>
<g font-size="2.9">
<text x="365" y="23.6">3.2</text>
<text x="358.4" y="27.2">其余</text>
<text x="219.4" y="88" transform="rotate(-90 219.4 88)">1.6</text>
<text x="101.6" y="94.3">1.6</text>
<text x="119.4" y="94.7" transform="rotate(-90 119.4 94.7)">1.6</text>
<text x="106.4" y="151.6">1.6</text>
<text x="116.3" y="193.9">1.6</text>
<text x="116.6" y="213.2">1.6</text>
</g>
<g font-size="1.7">
<text x="223.5" y="234.6">除非另外指定:</text>
<text x="223.5" y="237.1">尺寸使用毫米</text>
<text x="223.5" y="239.6">表面粗糙度:</text>
<text x="257.3" y="234.6">表面粗糙度:</text>
<text x="304.2" y="234.5">将锐边清除</text>
<text x="304.2" y="237">毛刺并折断</text>
<text x="335.5" y="235.9">不调整工程图比例</text>
<text x="376.2" y="236.1">修订</text>
<text x="223.5" y="242.1">公差:</text>
<text x="225.1" y="244.6">线性:</text>
<text x="225.1" y="247.1">角度:</text>
<text x="237.2" y="252">名称</text>
<text x="252.9" y="251.9">签名</text>
<text x="270.1" y="251.9">日期</text>
<text x="223.1" y="256">绘制</text>
<text x="322.8" y="252.2">标题:</text>
<text x="223.3" y="260.3">检查</text>
<text x="223.3" y="264.4">批准</text>
<text x="223.3" y="268.7">制造</text>
<text x="223.6" y="273.1">验检</text>
<text x="278.5" y="272.5">材料:</text>
<text x="323" y="273.6">工程图号</text>
<text x="278.5" y="285.5">重量:</text>
<text x="323" y="285.6">比例:1:1</text>
<text x="367.4" y="285.6">图纸 1 (共1)</text>
</g>
</svg>
